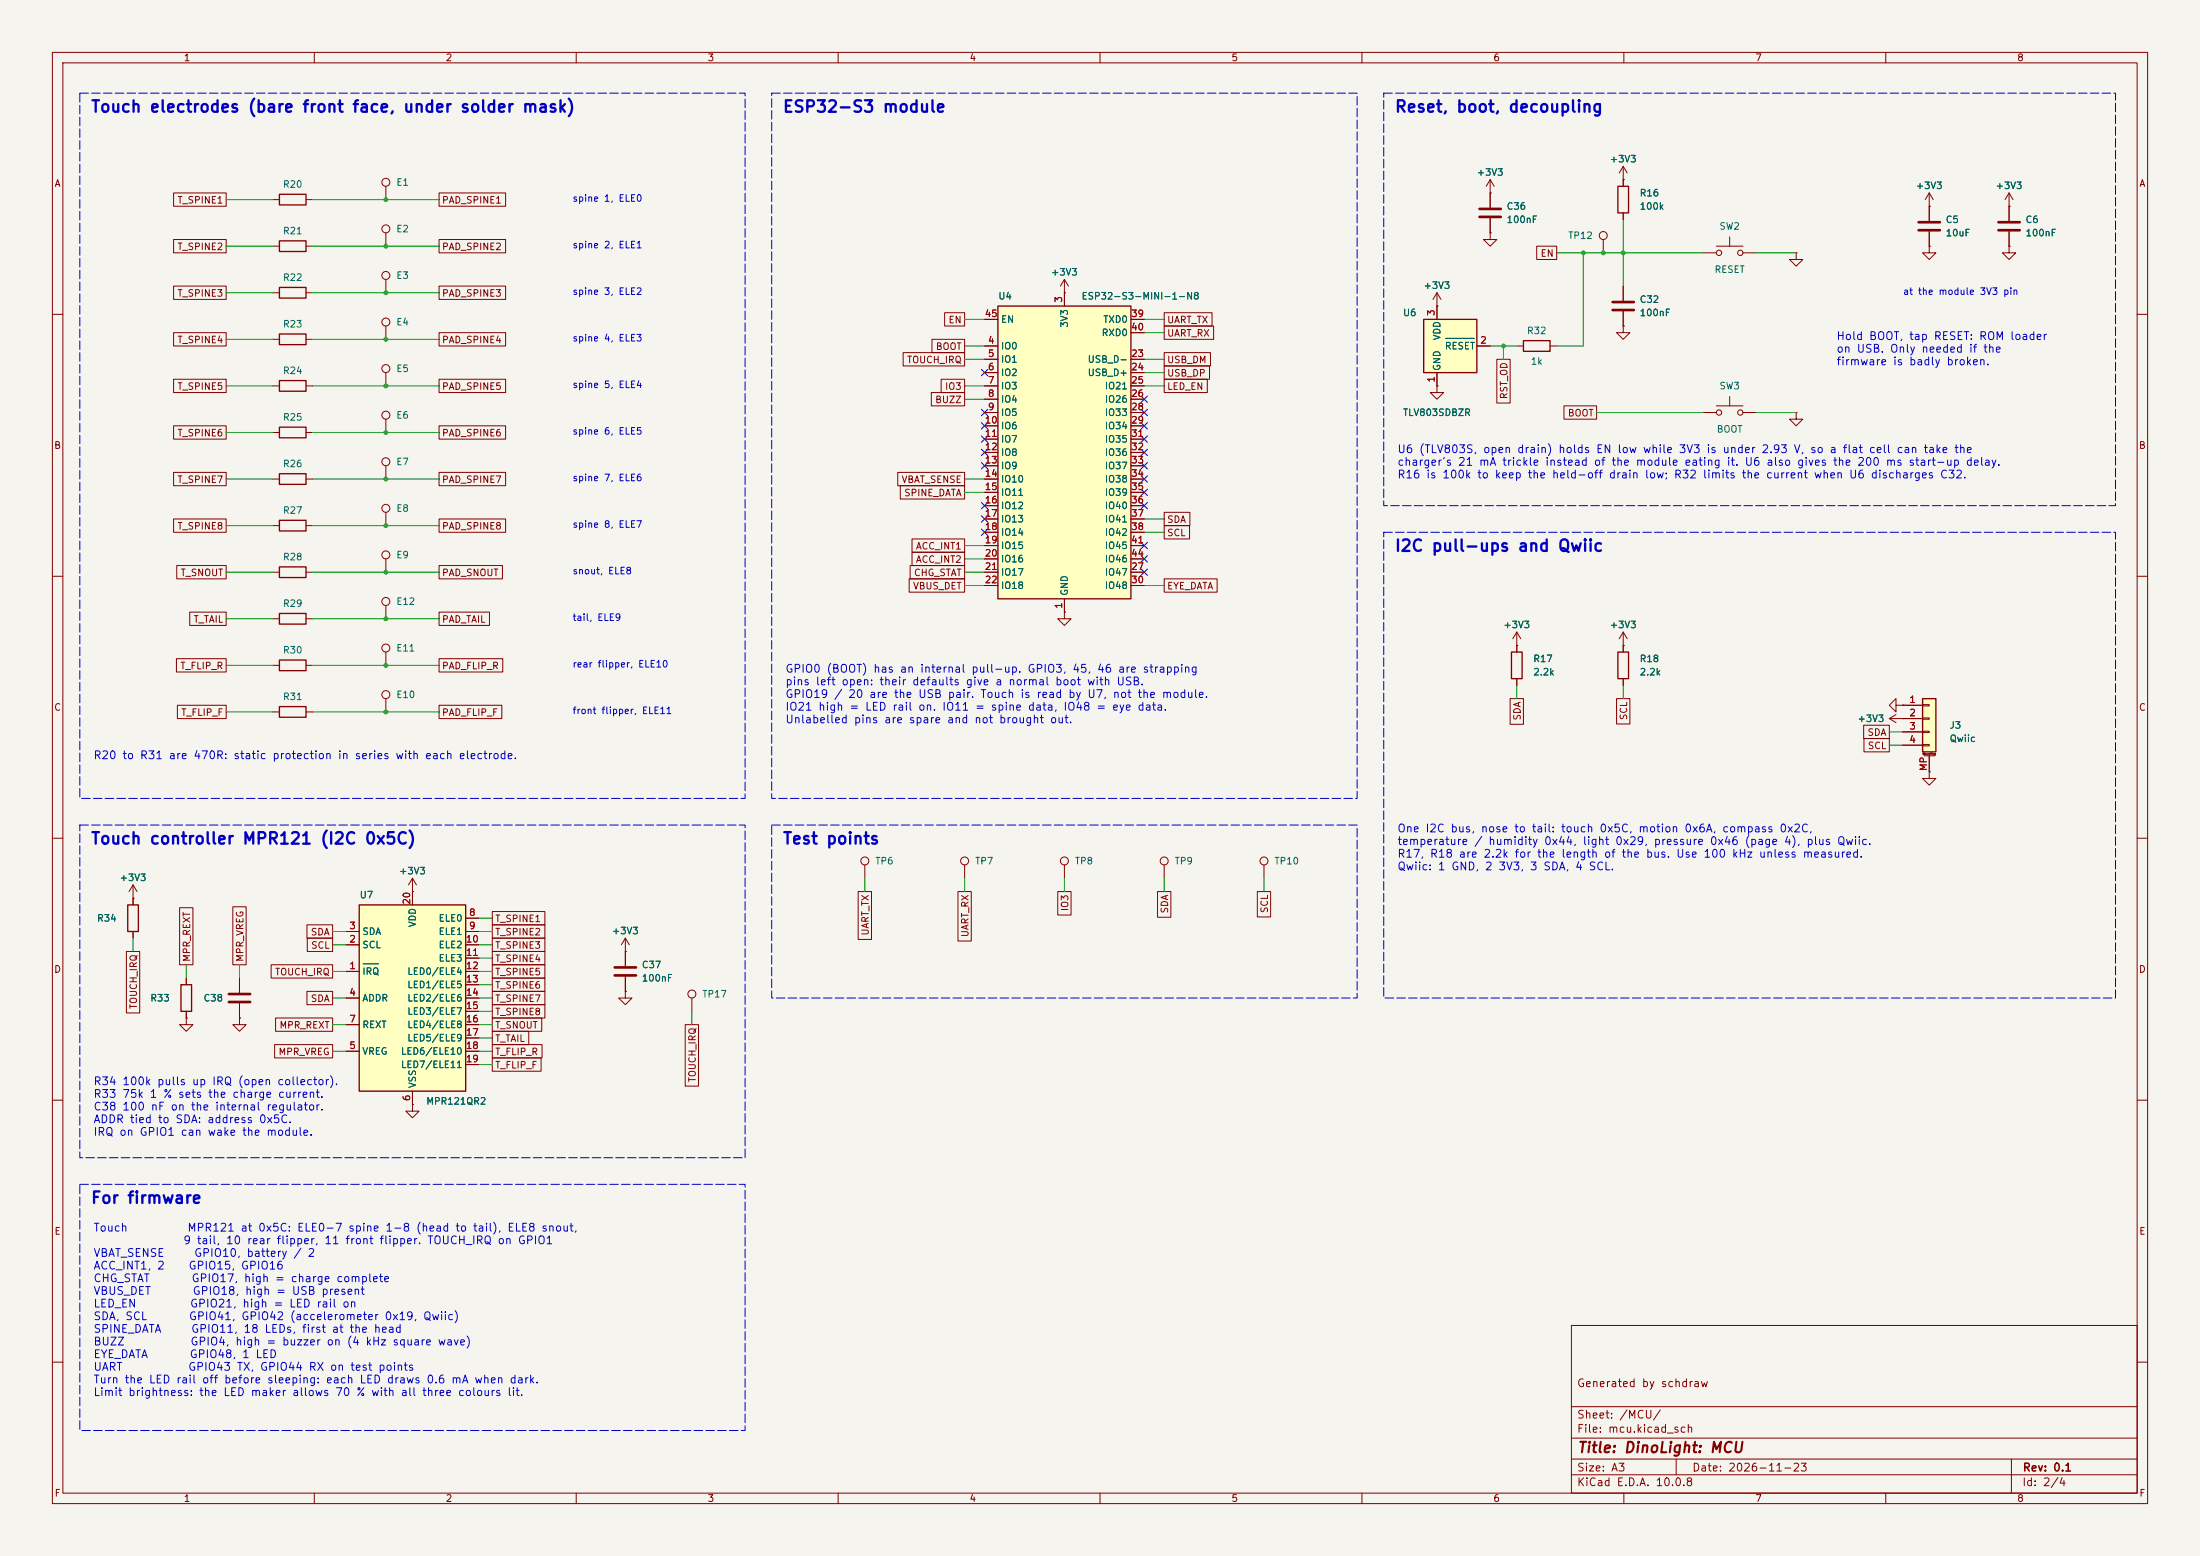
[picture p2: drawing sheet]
<svg xmlns="http://www.w3.org/2000/svg" width="420mm" height="297mm" viewBox="0 0 420 297" stroke-linecap="round" stroke-linejoin="round" font-family="sans-serif">
<path d="M0 0h420v297h-420z" fill="#f5f4ef" stroke="#f5f4ef" stroke-width=".19"/>
<g fill="none" stroke="#840000" stroke-width=".19">
<path d="M10 10h400v277h-400zM12 12h396v273h-396zM60 10v2M110 10v2M160 10v2M210 10v2M260 10v2M310 10v2M360 10v2M383.5 39.4h.1M383.5 36.8l-.7 1.3M383.5 36.8l.8 1.3"/>
<path d="M383.5 36.8v2.6M10 60h2M408 60h2M10 110h2M408 110h2M10 160h2M408 160h2M25.4 171.5h.1M25.4 168.9v3.8M25.4 177.8v1.3M25.4 168.9l-.8 1.3M25.4 168.9l.8 1.3"/>
<path d="M78.7 170.2h.1M78.7 167.6l-.7 1.3M78.7 167.6l.8 1.3M78.7 167.6v2.6M119.4 179.1l-.8 1.2M119.4 179.1l.7 1.2M119.4 179.1v5.3M35.6 186.7v1.3M35.6 193v1.3M45.7 186.7v2.8M45.7 191.5v2.8M119.4 181.6h.1"/>
<path d="M119.4 186.4v2.8M132.1 190.5v2.5M10 210h2M78.7 210.8v1.3h1.3l-1.3 1.3-1.2-1.3h1.2M78.7 210.8h.1M408 210h2M300 253h108v32h-108zM10 260h2M300 278.5h108M300 274.5h108M300 268.5h108M320 278.5v3"/>
<path d="M384 278.5v6.5M408 260h2M60 285v2M110 285v2M160 285v2M210 285v2M260 285v2M300 281.5h108M310 285v2M360 285v2"/>
<circle cx="132.1" cy="189.7" r=".76"/>
</g>
<path d="M43.7 189.7h4.1M43.7 191.3h4.1M117.3 184.7h4.1M117.3 186.2h4.1" fill="none" stroke="#840000" stroke-width=".51"/>
<path d="M24.4 172.7h2v5.1h-2zM34.5 188h2.1v5h-2.1z" fill="none" stroke="#840000" stroke-width=".25"/>
<path d="M68.6 172.7h20.3v35.6h-20.3z" fill="#ffffc2"/>
<path d="M53.3 37.1h5.1v2h-5.1zM53.3 54.9h5.1v2h-5.1zM53.3 46h5.1v2h-5.1zM53.3 72.6h5.1v2.1h-5.1zM53.3 63.8h5.1v2h-5.1zM53.3 90.4h5.1v2.1h-5.1zM288.5 124.5h2.1v5h-2.1zM308.9 124.5h2v5h-2zM68.6 172.7h20.3v35.6h-20.3z" fill="none" stroke="#840000" stroke-width=".25"/>
<g fill="none" stroke="#840000" stroke-width=".19">
<path d="M52.1 38.1h1.2M58.4 38.1h1.3M73.7 35.6v2.5M52.1 55.9h1.2M52.1 47h1.2M58.4 55.9h1.3M58.4 47h1.3M73.7 44.5v2.5M73.7 53.3v2.6M52.1 73.7h1.2M52.1 64.8h1.2M58.4 73.7h1.3"/>
<path d="M58.4 64.8h1.3M73.7 62.2v2.6M73.7 71.1v2.6M52.1 91.4h1.2M58.4 91.4h1.3M289.6 123.2h.1M289.6 120.7v3.8M289.6 129.5v1.3M289.6 120.7l-.8 1.2M289.6 120.7l.7 1.2M309.9 123.2h.1M309.9 120.7v3.8"/>
<path d="M309.9 129.5v1.3M309.9 120.7l-.8 1.2M309.9 120.7l.7 1.2M368.3 147.3v1.3h1.3l-1.3 1.3-1.3-1.3h1.3M368.3 147.3h.1M66 177.8h2.6M78.7 170.2v2.5M88.9 177.8h2.5M88.9 175.3h2.5M35.6 194.3v1.3h1.2l-1.2 1.3-1.3-1.3h1.3M35.6 194.3h.1M45.7 194.3v1.3h1.3l-1.3 1.3-1.3-1.3h1.3"/>
<path d="M45.7 194.3h.1M66 185.4h2.6M66 180.3h2.6M66 190.5h2.6M66 195.6h2.6M88.9 185.4h2.5M88.9 180.3h2.5M88.9 190.5h2.5M88.9 195.6h2.5M88.9 182.9h2.5M88.9 188h2.5M88.9 193h2.5"/>
<path d="M88.9 198.1h2.5M66 200.7h2.6M78.7 208.3v2.5M88.9 200.7h2.5M88.9 203.2h2.5"/>
<circle cx="73.7" cy="34.8" r=".76"/>
<circle cx="73.7" cy="52.6" r=".76"/>
<circle cx="73.7" cy="43.7" r=".76"/>
<circle cx="73.7" cy="61.5" r=".76"/>
<circle cx="73.7" cy="70.4" r=".76"/>
</g>
<path d="M69.3 184h3" fill="none" stroke="#006464" stroke-width=".19"/>
<path d="M367 133.4h2.6v10.1h-2.6z" fill="#ffffc2"/>
<path d="M53.3 81.5h5.1v2.1h-5.1zM367 133.4h2.6v10.1h-2.6z" fill="none" stroke="#840000" stroke-width=".25"/>
<g fill="none" stroke="#840000" stroke-width=".19">
<path d="M203.2 55.9h.1M203.2 53.3l-.8 1.3M203.2 53.3l.8 1.3M203.2 53.3v2.6M52.1 82.6h1.2M58.4 82.6h1.3M73.7 80v2.6M73.7 88.9v2.5M360.7 137.2h6.3M360.7 137.2l1.2 .7M361.9 134.6v-1.2l-1.2 1.2 1.2 1.3v-1.3h1.3M361.9 136.4l-1.2 .8"/>
<path d="M363.2 134.6h.1M363.2 137.2h.1M363.2 134.6h3.8M363.2 139.7h3.8M367 134.5h1.3v.2h-1.3zM367 137h1.3v.3h-1.3zM367 139.6h1.3v.2h-1.3zM363.2 142.2h3.8M367 142.1h1.3v.3h-1.3zM367.3 144.3h2M368.3 144.3v3"/>
<circle cx="73.7" cy="79.2" r=".76"/>
<circle cx="73.7" cy="88.1" r=".76"/>
</g>
<path d="M190.5 58.4h25.4v55.9h-25.4z" fill="#ffffc2"/>
<path d="M308.9 35.6h2v5h-2zM190.5 58.4h25.4v55.9h-25.4zM290.8 65h5.1v2.1h-5.1zM53.3 99.3h5.1v2h-5.1zM53.3 117.1h5.1v2h-5.1zM53.3 108.2h5.1v2h-5.1zM53.3 134.9h5.1v2h-5.1zM53.3 126h5.1v2h-5.1z" fill="none" stroke="#840000" stroke-width=".25"/>
<g fill="none" stroke="#840000" stroke-width=".19">
<path d="M309.9 34.3h.1M309.9 31.8v3.8M309.9 31.8l-.8 1.2M309.9 31.8l.7 1.2M383.5 39.4v2.8M203.2 55.9v2.5M306.1 45.7v2.6M309.9 40.6v1.3M325.1 48.3h2.6M327.7 47h5M330.2 45.2v1.8M332.7 48.3h2.6"/>
<path d="M342.9 48.3v1.2h1.3l-1.3 1.3-1.3-1.3h1.3M342.9 48.3h.1M383.5 44.2v2.8M188 66h2.5M188 68.6h2.5M188 71.1h2.5M188 73.7h2.5M188 76.2h2.5M188 78.7h2.5M188 61h2.5M215.9 68.6h2.5M215.9 71.1h2.5"/>
<path d="M215.9 73.7h2.5M215.9 76.2h2.5M215.9 78.7h2.5M215.9 61h2.5M215.9 63.5h2.5M274.3 73.7v1.2h1.3l-1.3 1.3-1.3-1.3h1.3M274.3 73.7h.1M289.6 66h1.2M295.9 66h1.3M325.1 78.7h2.6M327.7 77.5h5M330.2 75.7v1.8"/>
<path d="M332.7 78.7h2.6M342.9 78.7v1.3h1.3l-1.3 1.3-1.3-1.3h1.3M342.9 78.7h.1M73.7 97.8v2.5M188 81.3h2.5M188 83.8h2.5M188 86.4h2.5M188 88.9h2.5M188 91.4h2.5M188 94h2.5M188 96.5h2.5M188 99.1h2.5"/>
<path d="M215.9 81.3h2.5M215.9 83.8h2.5M215.9 86.4h2.5M215.9 88.9h2.5M215.9 91.4h2.5M215.9 94h2.5M215.9 96.5h2.5M215.9 99.1h2.5M52.1 109.2h1.2M52.1 118.1h1.2M52.1 100.3h1.2M58.4 109.2h1.3"/>
<path d="M58.4 118.1h1.3M58.4 100.3h1.3M73.7 106.7v2.5M73.7 115.6v2.5M188 101.6h2.5M188 104.1h2.5M188 106.7h2.5M188 109.2h2.5M188 111.8h2.5M203.2 116.8v1.3h1.3l-1.3 1.3-1.3-1.3h1.3M203.2 116.8h.1M203.2 114.3v2.5"/>
<path d="M215.9 101.6h2.5M215.9 104.1h2.5M215.9 106.7h2.5M215.9 109.2h2.5M215.9 111.8h2.5M52.1 135.9h1.2M52.1 127h1.2M58.4 135.9h1.3M58.4 127h1.3M73.7 124.5v2.5M73.7 133.4v2.5M165.1 165.1v2.5"/>
<path d="M184.1 165.1v2.5M241.3 165.1v2.5M119.4 189.2v1.3h1.2l-1.2 1.3-1.3-1.3h1.3M119.4 189.2h.1"/>
<circle cx="306.1" cy="45" r=".76"/>
<circle cx="328.2" cy="48.3" r=".51"/>
<circle cx="332.2" cy="48.3" r=".51"/>
<circle cx="328.2" cy="78.7" r=".51"/>
<circle cx="332.2" cy="78.7" r=".51"/>
<circle cx="73.7" cy="97" r=".76"/>
<circle cx="73.7" cy="114.8" r=".76"/>
<circle cx="73.7" cy="105.9" r=".76"/>
<circle cx="73.7" cy="123.7" r=".76"/>
<circle cx="73.7" cy="132.6" r=".76"/>
<circle cx="165.1" cy="164.3" r=".76"/>
<circle cx="184.1" cy="164.3" r=".76"/>
<circle cx="241.3" cy="164.3" r=".76"/>
</g>
<path d="M381.5 42.4h4.1M381.5 43.9h4.1" fill="none" stroke="#840000" stroke-width=".51"/>
<path d="M271.8 61h10.1v10.1h-10.1z" fill="#ffffc2"/>
<path d="M271.8 61h10.1v10.1h-10.1z" fill="none" stroke="#840000" stroke-width=".25"/>
<g fill="none" stroke="#840000" stroke-width=".19">
<path d="M33.1 36.8h10.1v2.6h-10.1zM83.8 36.8h12.7v2.6h-12.7zM284.5 36.8h.1M284.5 34.3v5.3M284.5 34.3l-.8 1.3M284.5 34.3l.7 1.3M309.9 34.3h.1M309.9 34.3v1.3M368.3 39.4h.1M368.3 36.8v5.4M368.3 36.8l-.8 1.3M368.3 36.8l.8 1.3"/>
<path d="M383.5 39.4h.1M383.5 39.4v2.8M33.1 54.6h10.1v2.6h-10.1zM33.1 45.7h10.1v2.6h-10.1zM83.8 54.6h12.7v2.6h-12.7zM83.8 45.7h12.7v2.6h-12.7zM180.3 59.7h3.8v2.5h-3.8zM203.2 55.9h.1M203.2 55.9v2.5M222.2 59.7h9.2v2.5h-9.2zM274.3 58.4h.1M274.3 55.9v5.1"/>
<path d="M274.3 55.9l-.7 1.3M274.3 55.9l.8 1.3M284.5 44.5v1.2h1.2l-1.2 1.3-1.3-1.3h1.3M284.5 44.5h.1M284.5 41.7v2.8M293.4 47h3.8v2.5h-3.8zM309.9 40.6v1.3M309.9 54.6v2.8M309.9 59.4v2.8M368.3 47v1.3h1.3l-1.3 1.2-1.3-1.2h1.3M368.3 47h.1M368.3 44.2v2.8"/>
<path d="M383.5 47v1.3h1.3l-1.3 1.2-1.2-1.2h1.2M383.5 47h.1M383.5 44.2v2.8M33.1 63.5h10.1v2.5h-10.1zM33.1 72.4h10.1v2.5h-10.1zM83.8 72.4h12.7v2.5h-12.7zM83.8 63.5h12.7v2.5h-12.7zM172.4 67.3h11.7v2.6h-11.7zM177.8 74.9h6.3v2.6h-6.3zM177.9 64.8h6.2v2.5h-6.2zM179.7 72.4h4.4v2.5h-4.4zM188 66h2.5"/>
<path d="M188 68.6h2.5M188 71.1h2.5M188 73.7h2.5M188 76.2h2.5M188 78.7h2.5M188 61h2.5M215.9 68.6h2.5M215.9 71.1h2.5M215.9 73.7h2.5M215.9 76.2h2.5M215.9 78.7h2.5M215.9 61h2.5"/>
<path d="M215.9 63.5h2.5M222.2 67.3h8.9v2.6h-8.9zM222.2 69.8h8.7v2.6h-8.7zM222.2 72.4h8.3v2.5h-8.3zM222.2 62.2h9.5v2.6h-9.5zM274.3 73.7h.1M274.3 71.1v2.6M281.9 66h2.6M285.7 68.6h2.6v8.3h-2.6zM298.6 77.5h6.2v2.5h-6.2zM309.9 62.2v1.3h1.2l-1.2 1.3-1.3-1.3h1.3M309.9 62.2h.1"/>
<path d="M33.1 81.3h10.1v2.5h-10.1zM33.1 90.2h10.1v2.5h-10.1zM33.1 99.1h10.1v2.5h-10.1zM83.8 99.1h12.7v2.5h-12.7zM83.8 90.2h12.7v2.5h-12.7zM83.8 81.3h12.7v2.5h-12.7zM171.4 90.2h12.7v2.5h-12.7zM171.9 92.7h12.2v2.6h-12.2zM188 81.3h2.5M188 83.8h2.5M188 86.4h2.5M188 88.9h2.5"/>
<path d="M188 91.4h2.5M188 94h2.5M188 96.5h2.5M188 99.1h2.5M215.9 81.3h2.5M215.9 83.8h2.5M215.9 86.4h2.5M215.9 88.9h2.5M215.9 91.4h2.5M215.9 94h2.5M215.9 96.5h2.5M215.9 99.1h2.5"/>
<path d="M222.2 97.8h5v2.5h-5zM33.7 107.9h9.5v2.6h-9.5zM36.2 116.8h7v2.6h-7zM83.8 116.8h9.6v2.6h-9.6zM83.8 107.9h12.1v2.6h-12.1zM173.6 110.5h10.5v2.5h-10.5zM173.7 107.9h10.4v2.6h-10.4zM174.1 105.4h10v2.6h-10zM174.1 102.9h10v2.5h-10zM188 101.6h2.5M188 104.1h2.5M188 106.7h2.5"/>
<path d="M188 109.2h2.5M188 111.8h2.5M203.2 116.8h.1M203.2 114.3v2.5M215.9 101.6h2.5M215.9 104.1h2.5M215.9 106.7h2.5M215.9 109.2h2.5M215.9 111.8h2.5M222.2 110.5h10.2v2.5h-10.2zM222.2 100.3h4.9v2.6h-4.9zM33.7 125.7h9.5v2.6h-9.5z"/>
<path d="M33.9 134.6h9.3v2.6h-9.3zM83.8 125.7h12.2v2.6h-12.2zM83.8 134.6h12v2.6h-12zM288.3 133.4h2.5v4.9h-2.5zM289.6 123.2h.1M289.6 123.2v1.3M289.6 129.5v1.3M308.6 133.4h2.6v4.8h-2.6zM309.9 123.2h.1M309.9 123.2v1.3M309.9 129.5v1.3M355.8 138.4h4.9v2.6h-4.9z"/>
<path d="M363.2 134.6h.1M363.2 137.2h.1M363.2 134.6h3.8M363.2 137.2h3.8M363.2 139.7h3.8M355.8 141h4.9v2.5h-4.9zM363.2 142.2h3.8M368.3 147.3h.1M368.3 144.3v3M25.4 171.5h.1M25.4 171.5v1.2M25.4 177.8v1.3"/>
<path d="M34.3 173.3h2.5v10.9h-2.5zM44.4 173.1h2.6v11.1h-2.6zM58.6 176.5h4.9v2.6h-4.9zM58.7 179.1h4.8v2.5h-4.8zM66 177.8h2.6M78.7 170.2h.1M78.7 170.2v2.5M88.9 177.8h2.5M88.9 175.3h2.5M94 179.1h10v2.5h-10zM94 176.5h10v2.6h-10zM94 174h10v2.5h-10z"/>
<path d="M163.8 170.2h2.6v9.1h-2.6zM182.9 170.2h2.5v9.4h-2.5zM201.9 170.2h2.6v4.5h-2.6zM203.2 165.1v2.5M221 170.2h2.5v4.9h-2.5zM222.2 165.1v2.5M240 170.2h2.6v4.8h-2.6zM24.1 181.6h2.6v11.7h-2.6zM35.6 194.3h.1M35.6 186.7v1.3M35.6 193v1.3M45.7 194.3h.1"/>
<path d="M45.7 186.7v2.8M45.7 191.5v2.8M51.8 184.1h11.7v2.6h-11.7zM52.4 199.4h11.1v2.5h-11.1zM52.6 194.3h10.9v2.6h-10.9zM58.6 189.2h4.9v2.6h-4.9zM66 185.4h2.6M66 180.3h2.6M66 190.5h2.6M66 195.6h2.6M88.9 185.4h2.5M88.9 180.3h2.5"/>
<path d="M88.9 190.5h2.5M88.9 195.6h2.5M88.9 182.9h2.5M88.9 188h2.5M88.9 193h2.5M88.9 198.1h2.5M94 199.4h9.5v2.5h-9.5zM94 196.8h6.9v2.6h-6.9zM94 194.3h9.4v2.6h-9.4zM94 191.8h10v2.5h-10zM94 189.2h10v2.6h-10zM94 186.7h10v2.5h-10z"/>
<path d="M94 184.1h10v2.6h-10zM94 181.6h10v2.6h-10zM119.4 181.6h.1M119.4 189.2h.1M119.4 181.6v2.8M119.4 186.4v2.8M130.8 195.6h2.6v11.7h-2.6zM66 200.7h2.6M78.7 210.8h.1M78.7 208.3v2.5M88.9 200.7h2.5M88.9 203.2h2.5"/>
<path d="M94 201.9h9.3v2.6h-9.3z"/>
<circle cx="203.2" cy="164.3" r=".76"/>
<circle cx="222.2" cy="164.3" r=".76"/>
</g>
<path d="M276 64.6h5.5M69.3 184h3" fill="none" stroke="#006464" stroke-width=".19"/>
<path d="M282.4 39.9h4.1M282.4 41.4h4.1M307.8 57.7h4.1M307.8 59.2h4.1M366.3 42.4h4M366.3 43.9h4" fill="none" stroke="#840000" stroke-width=".51"/>
<g fill="none" stroke="#009600" stroke-width=".19">
<path d="M43.2 38.1h8.9M59.7 38.1h24.1M43.2 55.9h8.9M43.2 47h8.9M59.7 55.9h24.1M59.7 47h24.1M297.2 48.3h27.9M302.3 48.3v17.7h-5.1M309.9 41.9v12.7M335.3 48.3h7.6M43.2 73.7h8.9M43.2 64.8h8.9"/>
<path d="M59.7 73.7h24.1M59.7 64.8h24.1M184.1 61h3.9M184.1 73.7h3.9M184.1 66h3.9M184.1 68.6h3.9M184.1 76.2h3.9M218.4 61h3.8M218.4 73.7h3.8M218.4 68.6h3.8M218.4 71.1h3.8M218.4 63.5h3.8"/>
<path d="M284.5 66h5.1M287 66v2.6M304.8 78.7h20.3M335.3 78.7h7.6M43.2 91.4h8.9M43.2 82.6h8.9M59.7 91.4h24.1M59.7 82.6h24.1M184.1 91.4h3.9M184.1 94h3.9M218.4 99.1h3.8M43.2 100.3h8.9"/>
<path d="M43.2 109.2h8.9M43.2 118.1h8.9M59.7 100.3h24.1M59.7 109.2h24.1M59.7 118.1h24.1M184.1 109.2h3.9M184.1 111.8h3.9M184.1 104.1h3.9M184.1 106.7h3.9M218.4 101.6h3.8M218.4 111.8h3.8M43.2 127h8.9"/>
<path d="M43.2 135.9h8.9M59.7 127h24.1M59.7 135.9h24.1M289.6 130.8v2.6M309.9 130.8v2.6M360.7 139.7h2.5M360.7 142.2h2.5M25.4 179.1v2.5M63.5 177.8h2.5M91.4 177.8h2.6M91.4 175.3h2.6M165.1 167.6v2.6"/>
<path d="M184.1 167.6v2.6M203.2 167.6v2.6M222.2 167.6v2.6M241.3 167.6v2.6M35.6 184.2v2.5M45.7 184.2v2.5M63.5 180.3h2.5M63.5 185.4h2.5M63.5 195.6h2.5M63.5 190.5h2.5M91.4 180.3h2.6M91.4 182.9h2.6"/>
<path d="M91.4 185.4h2.6M91.4 188h2.6M91.4 193h2.6M91.4 195.6h2.6M91.4 198.1h2.6M91.4 190.5h2.6M132.1 193v2.6M63.5 200.7h2.5M91.4 200.7h2.6M91.4 203.2h2.6"/>
</g>
<g fill="none" stroke="#000084" stroke-width=".19">
<path d="M187.4 78.1l1.2 1.2M187.4 70.5l1.2 1.2M188.6 78.1l-1.2 1.2M188.6 70.5l-1.2 1.2M217.8 75.6l1.2 1.2M217.8 78.1l1.2 1.2M219 75.6l-1.2 1.2M219 78.1l-1.2 1.2M187.4 80.7l1.2 1.2M187.4 83.2l1.2 1.2M187.4 85.8l1.2 1.2M187.4 88.3l1.2 1.2"/>
<path d="M187.4 98.5l1.2 1.2M187.4 95.9l1.2 1.2M188.6 80.7l-1.2 1.2M188.6 83.2l-1.2 1.2M188.6 85.8l-1.2 1.2M188.6 88.3l-1.2 1.2M188.6 98.5l-1.2 1.2M188.6 95.9l-1.2 1.2M217.8 88.3l1.2 1.2M217.8 80.7l1.2 1.2M217.8 83.2l1.2 1.2M217.8 85.8l1.2 1.2"/>
<path d="M217.8 95.9l1.2 1.2M217.8 93.4l1.2 1.2M217.8 90.8l1.2 1.2M219 88.3l-1.2 1.2M219 80.7l-1.2 1.2M219 83.2l-1.2 1.2M219 85.8l-1.2 1.2M219 95.9l-1.2 1.2M219 93.4l-1.2 1.2M219 90.8l-1.2 1.2M187.4 101l1.2 1.2M188.6 101l-1.2 1.2"/>
<path d="M217.8 108.6l1.2 1.2M217.8 103.5l1.2 1.2M217.8 106.1l1.2 1.2M219 108.6l-1.2 1.2M219 103.5l-1.2 1.2M219 106.1l-1.2 1.2"/>
</g>
<path d="M15.2 17.8h127v134.6h-127zM147.3 17.8h111.8v134.6h-111.8zM264.2 17.8h139.7v78.7h-139.7zM264.2 101.6h139.7v88.9h-139.7zM15.2 157.5h127v63.5h-127zM147.3 157.5h111.8v33h-111.8zM15.2 226.1h127v46.9h-127z" fill="none" stroke="#0000c2" stroke-width=".19" stroke-dasharray="1.6 .6"/>
<g fill="#009600">
<circle cx="302.3" cy="48.3" r=".46"/>
<circle cx="306.1" cy="48.3" r=".46"/>
<circle cx="287" cy="66" r=".46"/>
<circle cx="309.9" cy="48.3" r=".46"/>
<circle cx="73.7" cy="55.9" r=".46"/>
<circle cx="73.7" cy="64.8" r=".46"/>
<circle cx="73.7" cy="73.7" r=".46"/>
<circle cx="73.7" cy="38.1" r=".46"/>
<circle cx="73.7" cy="47" r=".46"/>
<circle cx="73.7" cy="82.6" r=".46"/>
<circle cx="73.7" cy="91.4" r=".46"/>
<circle cx="73.7" cy="109.2" r=".46"/>
<circle cx="73.7" cy="127" r=".46"/>
<circle cx="73.7" cy="135.9" r=".46"/>
<circle cx="73.7" cy="100.3" r=".46"/>
<circle cx="73.7" cy="118.1" r=".46"/>
</g>
<g font-size="2.2" fill="#0000c2">
<text x="17.2" y="22">Touch electrodes (bare front face, under solder mask)</text>
<text x="149.3" y="22">ESP32-S3 module</text>
<text x="266.1" y="22">Reset, boot, decoupling</text>
<text x="266.1" y="105.8">I2C pull-ups and Qwiic</text>
<text x="17.2" y="161.7">Touch controller MPR121 (I2C 0x5C)</text>
<text x="149.3" y="161.7">Test points</text>
<text x="17.2" y="230.3">For firmware</text>
</g>
<text font-size="2" fill="#840000" x="301" y="277.8">Title: DinoLight: MCU</text>
<g font-size="1.5" fill="#0000c2">
<text x="350.5" y="65.3">Hold BOOT, tap RESET: ROM loader</text>
<text x="350.5" y="67.7">on USB. Only needed if the</text>
<text x="350.5" y="70.1">firmware is badly broken.</text>
<text x="266.7" y="86.9">U6 (TLV803S, open drain) holds EN low while 3V3 is under 2.93 V, so a flat cell can take the</text>
<text x="266.7" y="89.3">charger's 21 mA trickle instead of the module eating it. U6 also gives the 200 ms start-up delay.</text>
<text x="266.7" y="91.7">R16 is 100k to keep the held-off drain low; R32 limits the current when U6 discharges C32.</text>
<text x="149.8" y="128.8">GPIO0 (BOOT) has an internal pull-up. GPIO3, 45, 46 are strapping</text>
<text x="149.8" y="131.2">pins left open: their defaults give a normal boot with USB.</text>
<text x="149.8" y="133.6">GPIO19 / 20 are the USB pair. Touch is read by U7, not the module.</text>
<text x="149.8" y="136">IO21 high = LED rail on. IO11 = spine data, IO48 = eye data.</text>
<text x="149.8" y="138.4">Unlabelled pins are spare and not brought out.</text>
<text x="17.7" y="145.3">R20 to R31 are 470R: static protection in series with each electrode.</text>
<text x="266.7" y="159.2">One I2C bus, nose to tail: touch 0x5C, motion 0x6A, compass 0x2C,</text>
<text x="266.7" y="161.7">temperature / humidity 0x44, light 0x29, pressure 0x46 (page 4), plus Qwiic.</text>
<text x="266.7" y="164.1">R17, R18 are 2.2k for the length of the bus. Use 100 kHz unless measured.</text>
<text x="266.7" y="166.5">Qwiic: 1 GND, 2 3V3, 3 SDA, 4 SCL.</text>
<text x="17.7" y="207.5">R34 100k pulls up IRQ (open collector).</text>
<text x="17.7" y="209.9">R33 75k 1 % sets the charge current.</text>
<text x="17.7" y="212.3">C38 100 nF on the internal regulator.</text>
<text x="17.7" y="214.8">ADDR tied to SDA: address 0x5C.</text>
<text x="17.7" y="217.2">IRQ on GPIO1 can wake the module.</text>
<text x="17.7" y="235.4">Touch</text>
<text x="34.9" y="237.9">9 tail, 10 rear flipper, 11 front flipper. TOUCH_IRQ on GPIO1</text>
<text x="35.7" y="235.4">MPR121 at 0x5C: ELE0-7 spine 1-8 (head to tail), ELE8 snout,</text>
<text x="17.7" y="240.3">VBAT_SENSE</text>
<text x="17.7" y="242.7">ACC_INT1, 2</text>
<text x="17.7" y="245.1">CHG_STAT</text>
<text x="35.9" y="242.7">GPIO15, GPIO16</text>
<text x="36.4" y="245.1">GPIO17, high = charge complete</text>
<text x="36.9" y="240.3">GPIO10, battery / 2</text>
<text x="17.7" y="247.5">VBUS_DET</text>
<text x="17.7" y="249.9">LED_EN</text>
<text x="36.2" y="249.9">GPIO21, high = LED rail on</text>
<text x="36.7" y="247.5">GPIO18, high = USB present</text>
<text x="17.7" y="252.4">SDA, SCL</text>
<text x="17.7" y="254.8">SPINE_DATA</text>
<text x="17.7" y="257.2">BUZZ</text>
<text x="35.9" y="252.4">GPIO41, GPIO42 (accelerometer 0x19, Qwiic)</text>
<text x="36.2" y="257.2">GPIO4, high = buzzer on (4 kHz square wave)</text>
<text x="36.4" y="254.8">GPIO11, 18 LEDs, first at the head</text>
<text x="17.7" y="259.6">EYE_DATA</text>
<text x="17.7" y="262">UART</text>
<text x="35.8" y="262">GPIO43 TX, GPIO44 RX on test points</text>
<text x="36.1" y="259.6">GPIO48, 1 LED</text>
<text x="17.7" y="264.4">Turn the LED rail off before sleeping: each LED draws 0.6 mA when dark.</text>
<text x="17.7" y="266.8">Limit brightness: the LED maker allows 70 % with all three colours lit.</text>
</g>
<g font-size="1.5" fill="#840000">
<text x="300.9" y="265.1">Generated by schdraw</text>
<text x="300.9" y="273.8">File: mcu.kicad_sch</text>
<text x="300.9" y="271.1">Sheet: /MCU/</text>
<text x="300.9" y="281.2">Size: A3</text>
<text x="322.9" y="281.2">Date: 2026-11-23</text>
<text x="386" y="281.2">Rev: 0.1</text>
<text x="300.9" y="284">KiCad E.D.A. 10.0.8</text>
<text x="385.9" y="284">Id: 2/4</text>
</g>
<g font-size="1.3" fill="#840000">
<text x="35" y="12">1</text>
<text x="85" y="12">2</text>
<text x="135" y="12">3</text>
<text x="185" y="12">4</text>
<text x="235" y="12">5</text>
<text x="285" y="12">6</text>
<text x="335" y="12">7</text>
<text x="385" y="12">8</text>
<text x="10.3" y="36">A</text>
<text x="408.3" y="36">A</text>
<text x="33.8" y="39.2">T_SPINE1</text>
<text x="84.3" y="39.2">PAD_SPINE1</text>
<text x="33.8" y="48">T_SPINE2</text>
<text x="84.3" y="48">PAD_SPINE2</text>
<text x="294" y="49.3">EN</text>
<text x="33.8" y="56.9">T_SPINE3</text>
<text x="84.3" y="56.9">PAD_SPINE3</text>
<text x="33.8" y="65.8">T_SPINE4</text>
<text x="84.3" y="65.8">PAD_SPINE4</text>
<text x="181" y="62">EN</text>
<text x="222.7" y="62">UART_TX</text>
<text x="222.7" y="64.6">UART_RX</text>
<text x="173" y="69.6">TOUCH_IRQ</text>
<text x="178.5" y="67.1">BOOT</text>
<text x="222.7" y="69.6">USB_DM</text>
<text x="33.8" y="74.7">T_SPINE5</text>
<text x="84.3" y="74.7">PAD_SPINE5</text>
<text x="178.4" y="77.3">BUZZ</text>
<text x="180.3" y="74.7">IO3</text>
<text x="222.7" y="72.2">USB_DP</text>
<text x="222.7" y="74.7">LED_EN</text>
<text x="288.1" y="76.3" transform="rotate(-90 288.1 76.3)">RST_OD</text>
<text x="33.8" y="83.6">T_SPINE6</text>
<text x="84.3" y="83.6">PAD_SPINE6</text>
<text x="299.2" y="79.8">BOOT</text>
<text x="10.2" y="86">B</text>
<text x="408.2" y="86">B</text>
<text x="33.8" y="92.5">T_SPINE7</text>
<text x="84.3" y="92.5">PAD_SPINE7</text>
<text x="172" y="92.5">VBAT_SENSE</text>
<text x="172.5" y="95">SPINE_DATA</text>
<text x="33.8" y="101.4">T_SPINE8</text>
<text x="84.3" y="101.4">PAD_SPINE8</text>
<text x="222.7" y="100.1">SDA</text>
<text x="174.7" y="107.7">ACC_INT2</text>
<text x="174.7" y="105.2">ACC_INT1</text>
<text x="222.7" y="102.7">SCL</text>
<text x="34.4" y="110.3">T_SNOUT</text>
<text x="84.3" y="110.3">PAD_SNOUT</text>
<text x="174.2" y="112.8">VBUS_DET</text>
<text x="174.4" y="110.3">CHG_STAT</text>
<text x="222.7" y="112.8">EYE_DATA</text>
<text x="36.9" y="119.2">T_TAIL</text>
<text x="84.3" y="119.2">PAD_TAIL</text>
<text x="34.3" y="128.1">T_FLIP_R</text>
<text x="84.3" y="128.1">PAD_FLIP_R</text>
<text x="10.2" y="136">C</text>
<text x="34.5" y="136.9">T_FLIP_F</text>
<text x="84.3" y="136.9">PAD_FLIP_F</text>
<text x="290.6" y="137.6" transform="rotate(-90 290.6 137.6)">SDA</text>
<text x="310.9" y="137.6" transform="rotate(-90 310.9 137.6)">SCL</text>
<text x="408.2" y="136">C</text>
<text x="356.4" y="140.8">SDA</text>
<text x="356.5" y="143.3">SCL</text>
<text x="59.2" y="178.9">SDA</text>
<text x="94.4" y="178.9">T_SPINE2</text>
<text x="94.4" y="176.3">T_SPINE1</text>
<text x="166.2" y="178.7" transform="rotate(-90 166.2 178.7)">UART_TX</text>
<text x="185.2" y="179" transform="rotate(-90 185.2 179)">UART_RX</text>
<text x="204.3" y="174" transform="rotate(-90 204.3 174)">IO3</text>
<text x="223.3" y="174.5" transform="rotate(-90 223.3 174.5)">SDA</text>
<text x="242.4" y="174.4" transform="rotate(-90 242.4 174.4)">SCL</text>
<text x="10.2" y="186">D</text>
<text x="36.6" y="183.7" transform="rotate(-90 36.6 183.7)">MPR_REXT</text>
<text x="46.8" y="183.7" transform="rotate(-90 46.8 183.7)">MPR_VREG</text>
<text x="59.3" y="181.4">SCL</text>
<text x="94.4" y="183.9">T_SPINE4</text>
<text x="94.4" y="181.4">T_SPINE3</text>
<text x="408.2" y="186">D</text>
<text x="52.4" y="186.5">TOUCH_IRQ</text>
<text x="59.2" y="191.6">SDA</text>
<text x="94.4" y="191.6">T_SPINE7</text>
<text x="94.4" y="189">T_SPINE6</text>
<text x="94.4" y="186.5">T_SPINE5</text>
<text x="26.5" y="192.7" transform="rotate(-90 26.5 192.7)">TOUCH_IRQ</text>
<text x="53.2" y="196.6">MPR_REXT</text>
<text x="94.4" y="196.6">T_SNOUT</text>
<text x="94.4" y="194.1">T_SPINE8</text>
<text x="53.1" y="201.7">MPR_VREG</text>
<text x="94.4" y="201.7">T_FLIP_R</text>
<text x="94.4" y="199.2">T_TAIL</text>
<text x="94.4" y="204.3">T_FLIP_F</text>
<text x="133.1" y="206.7" transform="rotate(-90 133.1 206.7)">TOUCH_IRQ</text>
<text x="10.3" y="236">E</text>
<text x="408.3" y="236">E</text>
<text x="10.3" y="286">F</text>
<text x="35" y="287">1</text>
<text x="85" y="287">2</text>
<text x="135" y="287">3</text>
<text x="185" y="287">4</text>
<text x="235" y="287">5</text>
<text x="285" y="287">6</text>
<text x="335" y="287">7</text>
<text x="385" y="287">8</text>
<text x="408.3" y="286">F</text>
</g>
<g font-size="1.3" fill="#006464">
<text x="75.5" y="35.8">E1</text>
<text x="281.8" y="33.9">+3V3</text>
<text x="307.2" y="31.3">+3V3</text>
<text x="53.9" y="36.1">R20</text>
<text x="287.5" y="40.3">C36</text>
<text x="312.9" y="37.8">R16</text>
<text x="312.9" y="40.3">100k</text>
<text x="365.6" y="36.4">+3V3</text>
<text x="380.9" y="36.4">+3V3</text>
<text x="53.9" y="45">R21</text>
<text x="75.5" y="44.7">E2</text>
<text x="287.5" y="42.9">100nF</text>
<text x="299.3" y="45.9">TP12</text>
<text x="328.1" y="44.1">SW2</text>
<text x="371.3" y="42.9">C5</text>
<text x="371.3" y="45.4">10uF</text>
<text x="386.6" y="42.9">C6</text>
<text x="386.6" y="45.4">100nF</text>
<text x="53.9" y="53.9">R22</text>
<text x="75.5" y="53.5">E3</text>
<text x="200.5" y="52.9">+3V3</text>
<text x="327.2" y="52.4">RESET</text>
<text x="190.5" y="57.5">U4</text>
<text x="206.4" y="57.5">ESP32-S3-MINI-1-N8</text>
<text x="271.7" y="55.4">+3V3</text>
<text x="312.9" y="58.1">C32</text>
<text x="53.9" y="62.8">R23</text>
<text x="75.5" y="62.4">E4</text>
<text x="191" y="61.9">EN</text>
<text x="204.2" y="62.7" transform="rotate(-90 204.2 62.7)">3V3</text>
<text x="210.2" y="64.5">RXD0</text>
<text x="210.5" y="61.9">TXD0</text>
<text x="267.7" y="60.7">U6</text>
<text x="275.3" y="65.1" transform="rotate(-90 275.3 65.1)">VDD</text>
<text x="291.4" y="64.1">R32</text>
<text x="312.9" y="60.7">100nF</text>
<text x="53.9" y="71.7">R24</text>
<text x="75.5" y="71.3">E5</text>
<text x="191" y="67">IO0</text>
<text x="191" y="69.5">IO1</text>
<text x="207.5" y="69.5">USB_D-</text>
<text x="275.3" y="70.9" transform="rotate(-90 275.3 70.9)">GND</text>
<text x="275.7" y="67">RESET</text>
<text x="292.1" y="69.9">1k</text>
<text x="191" y="72.1">IO2</text>
<text x="191" y="74.6">IO3</text>
<text x="191" y="77.2">IO4</text>
<text x="207.5" y="72.1">USB_D+</text>
<text x="210.8" y="74.6">IO21</text>
<text x="210.8" y="77.2">IO26</text>
<text x="328.1" y="74.6">SW3</text>
<text x="53.9" y="80.6">R25</text>
<text x="75.5" y="80.2">E6</text>
<text x="191" y="79.7">IO5</text>
<text x="191" y="82.2">IO6</text>
<text x="210.8" y="79.7">IO33</text>
<text x="210.8" y="82.2">IO34</text>
<text x="267.7" y="79.7">TLV803SDBZR</text>
<text x="327.6" y="82.9">BOOT</text>
<text x="53.9" y="89.5">R26</text>
<text x="75.5" y="89.1">E7</text>
<text x="191" y="84.8">IO7</text>
<text x="191" y="87.3">IO8</text>
<text x="191" y="89.9">IO9</text>
<text x="210.8" y="84.8">IO35</text>
<text x="210.8" y="87.3">IO36</text>
<text x="210.8" y="89.9">IO37</text>
<text x="191" y="92.4">IO10</text>
<text x="191" y="94.9">IO11</text>
<text x="210.8" y="92.4">IO38</text>
<text x="210.8" y="94.9">IO39</text>
<text x="53.9" y="98.4">R27</text>
<text x="75.5" y="98">E8</text>
<text x="191" y="97.5">IO12</text>
<text x="191" y="100">IO13</text>
<text x="210.8" y="97.5">IO40</text>
<text x="210.8" y="100">IO41</text>
<text x="53.9" y="107.3">R28</text>
<text x="75.5" y="106.9">E9</text>
<text x="191" y="102.6">IO14</text>
<text x="191" y="105.1">IO15</text>
<text x="191" y="107.6">IO16</text>
<text x="210.8" y="102.6">IO42</text>
<text x="210.8" y="105.1">IO45</text>
<text x="210.8" y="107.6">IO46</text>
<text x="191" y="110.2">IO17</text>
<text x="191" y="112.7">IO18</text>
<text x="204.2" y="113.8" transform="rotate(-90 204.2 113.8)">GND</text>
<text x="210.8" y="110.2">IO47</text>
<text x="210.8" y="112.7">IO48</text>
<text x="53.9" y="116.2">R29</text>
<text x="75.5" y="115.8">E12</text>
<text x="53.9" y="125">R30</text>
<text x="75.5" y="124.7">E11</text>
<text x="286.9" y="120.2">+3V3</text>
<text x="307.2" y="120.2">+3V3</text>
<text x="292.6" y="126.7">R17</text>
<text x="292.6" y="129.2">2.2k</text>
<text x="312.9" y="126.7">R18</text>
<text x="312.9" y="129.2">2.2k</text>
<text x="53.9" y="133.9">R31</text>
<text x="75.5" y="133.6">E10</text>
<text x="354.5" y="138.1">+3V3</text>
<text x="372.1" y="139.4">J3</text>
<text x="372.1" y="141.9">Qwiic</text>
<text x="76.1" y="167.2">+3V3</text>
<text x="167" y="165.3">TP6</text>
<text x="186" y="165.3">TP7</text>
<text x="205.1" y="165.3">TP8</text>
<text x="224.1" y="165.3">TP9</text>
<text x="243.2" y="165.3">TP10</text>
<text x="22.7" y="168.5">+3V3</text>
<text x="68.6" y="171.8">U7</text>
<text x="18.4" y="176.2">R34</text>
<text x="69.1" y="178.8">SDA</text>
<text x="79.7" y="177.1" transform="rotate(-90 79.7 177.1)">VDD</text>
<text x="83.6" y="176.2">ELE0</text>
<text x="83.6" y="178.8">ELE1</text>
<text x="116.7" y="178.6">+3V3</text>
<text x="69.1" y="181.3">SCL</text>
<text x="83.6" y="181.3">ELE2</text>
<text x="83.6" y="183.8">ELE3</text>
<text x="122.4" y="185.1">C37</text>
<text x="28.6" y="191.5">R33</text>
<text x="38.7" y="191.5">C38</text>
<text x="69.1" y="186.4">IRQ</text>
<text x="69.1" y="191.5">ADDR</text>
<text x="77.6" y="186.4">LED0/ELE4</text>
<text x="77.6" y="188.9">LED1/ELE5</text>
<text x="77.6" y="191.5">LED2/ELE6</text>
<text x="122.4" y="187.7">100nF</text>
<text x="134" y="190.7">TP17</text>
<text x="69.1" y="196.5">REXT</text>
<text x="77.6" y="194">LED3/ELE7</text>
<text x="77.6" y="196.5">LED4/ELE8</text>
<text x="69.1" y="201.6">VREG</text>
<text x="76.4" y="201.6">LED6/ELE10</text>
<text x="77.6" y="199.1">LED5/ELE9</text>
<text x="76.4" y="204.2">LED7/ELE11</text>
<text x="79.7" y="207.8" transform="rotate(-90 79.7 207.8)">VSS</text>
<text x="81.3" y="211.1">MPR121QR2</text>
</g>
<g font-size="1.3" fill="#0000c2">
<text x="109.2" y="38.8">spine 1, ELE0</text>
<text x="109.2" y="47.7">spine 2, ELE1</text>
<text x="109.2" y="56.6">spine 3, ELE2</text>
<text x="363.2" y="56.6">at the module 3V3 pin</text>
<text x="109.2" y="65.5">spine 4, ELE3</text>
<text x="109.2" y="74.4">spine 5, ELE4</text>
<text x="109.2" y="83.3">spine 6, ELE5</text>
<text x="109.2" y="92.2">spine 7, ELE6</text>
<text x="109.2" y="101">spine 8, ELE7</text>
<text x="109.2" y="109.9">snout, ELE8</text>
<text x="109.2" y="118.8">tail, ELE9</text>
<text x="109.2" y="127.7">rear flipper, ELE10</text>
<text x="109.2" y="136.6">front flipper, ELE11</text>
</g>
<g font-size="1.3" fill="#a90000">
<text x="203.1" y="57.9" transform="rotate(-90 203.1 57.9)">3</text>
<text x="187.9" y="60.8">45</text>
<text x="188.5" y="65.9">4</text>
<text x="215.8" y="60.8">39</text>
<text x="215.8" y="63.4">40</text>
<text x="274.2" y="60.4" transform="rotate(-90 274.2 60.4)">3</text>
<text x="282.5" y="65.9">2</text>
<text x="188.5" y="68.4">5</text>
<text x="188.5" y="71">6</text>
<text x="215.8" y="68.4">23</text>
<text x="215.8" y="71">24</text>
<text x="188.5" y="73.5">7</text>
<text x="188.5" y="76.1">8</text>
<text x="215.8" y="73.5">25</text>
<text x="215.8" y="76.1">26</text>
<text x="274.2" y="73.1" transform="rotate(-90 274.2 73.1)">1</text>
<text x="187.9" y="81.1">10</text>
<text x="187.9" y="83.7">11</text>
<text x="188.5" y="78.6">9</text>
<text x="215.8" y="78.6">28</text>
<text x="215.8" y="81.1">29</text>
<text x="215.8" y="83.7">31</text>
<text x="187.9" y="86.2">12</text>
<text x="187.9" y="88.8">13</text>
<text x="215.8" y="86.2">32</text>
<text x="215.8" y="88.8">33</text>
<text x="187.9" y="91.3">14</text>
<text x="187.9" y="93.8">15</text>
<text x="215.8" y="91.3">34</text>
<text x="215.8" y="93.8">35</text>
<text x="187.9" y="96.4">16</text>
<text x="187.9" y="98.9">17</text>
<text x="187.9" y="101.5">18</text>
<text x="215.8" y="96.4">36</text>
<text x="215.8" y="98.9">37</text>
<text x="215.8" y="101.5">38</text>
<text x="187.9" y="104">19</text>
<text x="187.9" y="106.5">20</text>
<text x="215.8" y="104">41</text>
<text x="215.8" y="106.5">44</text>
<text x="187.9" y="109.1">21</text>
<text x="187.9" y="111.6">22</text>
<text x="215.8" y="109.1">27</text>
<text x="215.8" y="111.6">30</text>
<text x="203.1" y="116.3" transform="rotate(-90 203.1 116.3)">1</text>
<text x="364.4" y="134.5">1</text>
<text x="364.4" y="137">2</text>
<text x="364.4" y="139.6">3</text>
<text x="364.4" y="142.1">4</text>
<text x="368.2" y="147.3" transform="rotate(-90 368.2 147.3)">MP</text>
<text x="78.6" y="172.8" transform="rotate(-90 78.6 172.8)">20</text>
<text x="66.6" y="177.7">3</text>
<text x="89.4" y="175.1">8</text>
<text x="89.4" y="177.7">9</text>
<text x="66.6" y="185.3">1</text>
<text x="66.6" y="180.2">2</text>
<text x="88.8" y="180.2">10</text>
<text x="88.8" y="182.7">11</text>
<text x="88.8" y="185.3">12</text>
<text x="66.6" y="190.4">4</text>
<text x="88.8" y="187.8">13</text>
<text x="88.8" y="190.4">14</text>
<text x="66.6" y="195.4">7</text>
<text x="88.8" y="192.9">15</text>
<text x="88.8" y="195.4">16</text>
<text x="88.8" y="198">17</text>
<text x="66.6" y="200.5">5</text>
<text x="88.8" y="200.5">18</text>
<text x="88.8" y="203.1">19</text>
<text x="78.6" y="210.3" transform="rotate(-90 78.6 210.3)">6</text>
</g>
<text font-size=".4" fill="#840000" x="367" y="144.2">Mounting</text>
</svg>
